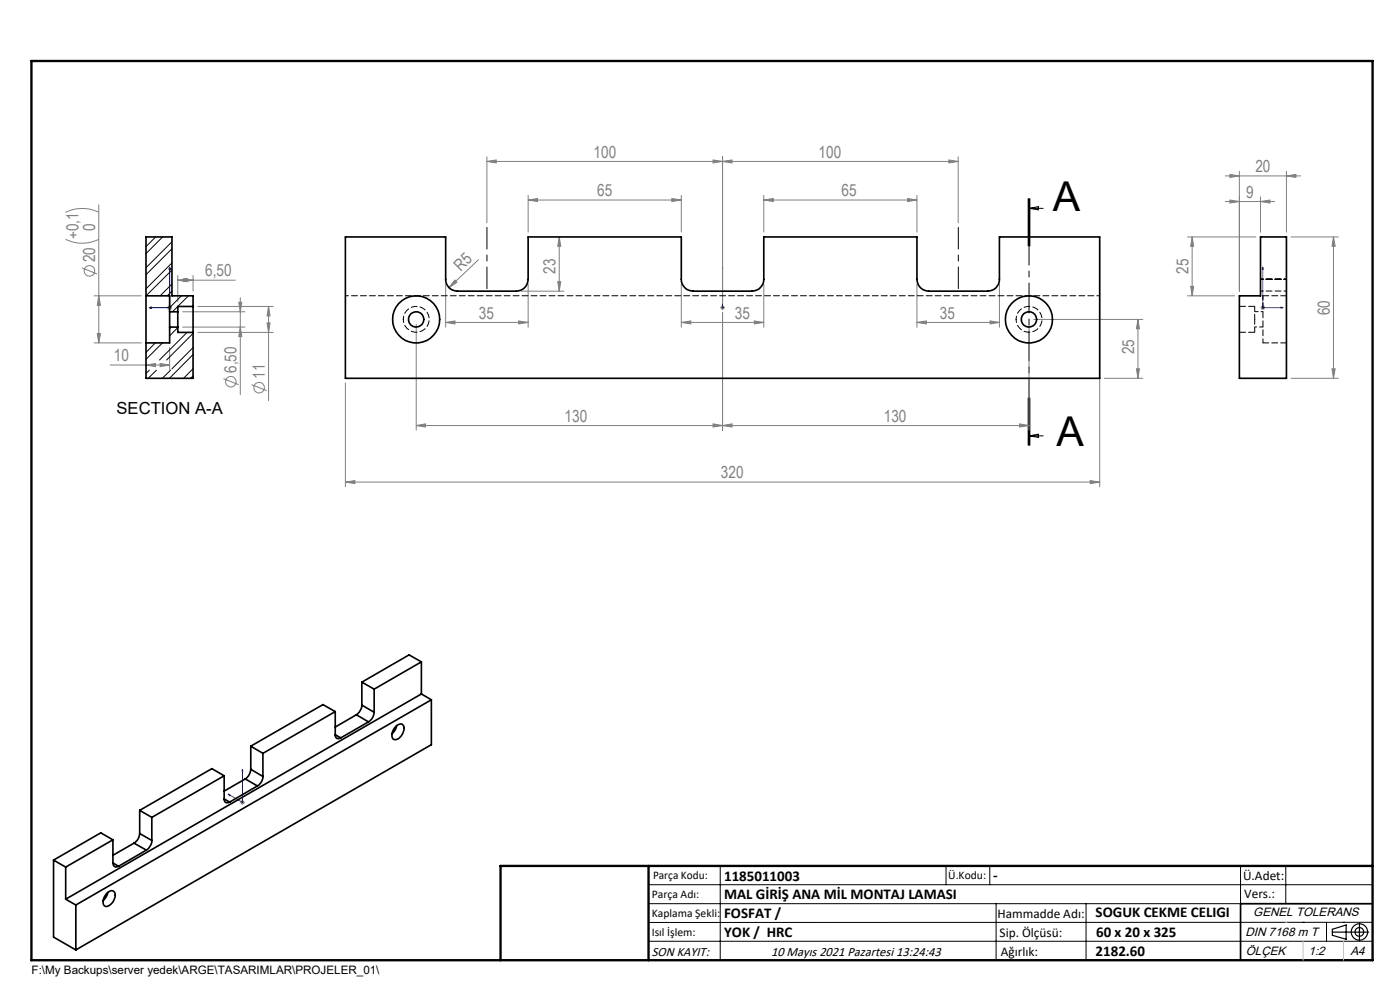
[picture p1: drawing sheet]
<svg xmlns="http://www.w3.org/2000/svg" width="297mm" height="210mm" viewBox="0 0 297 210" stroke-linecap="round" stroke-linejoin="round" font-family="sans-serif">
<g fill="none" stroke="#808080" stroke-width=".21">
<path d="M103.3 34.2l2-.3v.7zM103.3 33.3v14M103.3 34.2h100M151.3 33.9l2 .3-2 .4zM153.3 34.2l2-.3v.7zM153.3 33.3v31M201.3 33.9l2 .3-2 .4zM203.3 33.3v14M259.9 37.3h16M260.9 37l2 .3-2 .3zM262.9 36.3v25.5M272.9 37.3l2-.3v.6z"/>
<path d="M272.9 36.3v12.9M13.9 50.8a7.8 7.8 0 0 0 7.1 0M13.9 45a8.1 8.1 0 0 1 7.1 0M17.4 56.8l3.2 1.3M21 43.4v29.3M37.7 59.4l2-.3v.7zM37.7 58.4v5.6M37.7 59.4h12.2M39 59.1l2 .3-2 .4zM41 58.4v3.4M96.5 59.4l.4 .5-1.7 1.1zM101.5 55.1l-6.3 5.9"/>
<path d="M112 42.4l2-.3v.6zM112 41.4v7.8M112 42.4h32.5M118.3 59.8h.7l-.4 2zM118.6 50.3l.4 1.9h-.7zM118.6 50.3v11.5M142.5 42.1l2 .3-2 .3zM144.5 41.4v7.8M162 42.4l2-.3v.6zM162 42.4h32.5M162 41.4v7.8M192.5 42.1l2 .3-2 .3z"/>
<path d="M194.5 41.4v7.8M233.3 51.3v51.9M251.9 50.3h14.5M252.9 50.3v12.5M252.9 50.3l.3 1.9h-.6zM259.9 42.7h10.5M260.9 42.4l2 .3-2 .4zM267.4 42.7l2-.3v.7zM267.4 41.8v7.4M273.9 50.3h10M282.9 50.3v29.9M282.9 50.3l.3 1.9h-.6z"/>
<path d="M20 72.7h10M20 62.8h10M20.6 70.8h.7l-.3 1.9zM21 62.8l.3 2h-.7zM23.4 77.4h12.6M31 77.4l2-.3v.7zM34 77.1l2 .3-2 .4zM35.5 65.3h1M35.6 64.9l.7 .7M36 64.8v.9M36 73.8v4.6M36.3 64.9l-.7 .7"/>
<path d="M38.7 66.1h13.3M38.7 69.4h13.3M42 70.5h16M42 65h16M50.7 64.1h.6l-.3 2zM51 69.4l.3 2h-.6zM51 63.1v20.6M56.7 68.5h.6l-.3 2zM57 65l.3 2h-.6zM57 65v20M88.3 68.7v22.6M94.5 68.4l2-.3v.6z"/>
<path d="M94.5 60.2v9.2M94.5 68.4h17.5M110 68.1l2 .3-2 .3zM110.5 61.8h9.1M112 60.2v9.2M144.5 68.4l2-.3v.6zM144.5 60.2v9.2M144.5 68.4h17.5M152.8 65.3h1M152.9 64.9l.7 .7M153.3 64.8v.9M153.3 66.2v25.1"/>
<path d="M153.6 64.9l-.7 .7M160 68.1l2 .3-2 .3zM162 60.2v9.2M194.5 68.4l2-.3v.6zM194.5 60.2v9.2M194.5 68.4h17.5M210 68.1l2 .3-2 .3zM212 60.2v9.2M218.3 68.7v22.6M219.3 67.8h23.1M241.1 78.2h.6l-.3 2zM241.4 67.8v12.4"/>
<path d="M241.4 67.8l.3 1.9h-.6zM251.9 62.8h10M252.6 60.7h.6l-.3 2.1zM267.4 65.3h1M267.5 64.9l.8 .7M267.9 64.8v.9M268.3 64.9l-.8 .7M282.6 78.2h.6l-.3 2zM47.4 80.3l3.2 1.3M53.4 81.6l3.2 1.3M73.3 81.2v22M88.3 90.3l2-.4v.7z"/>
<path d="M88.3 90.3h130M151.3 89.9l2 .4-2 .3zM153.3 90.3l2-.4v.7zM216.3 89.9l2 .4-2 .3zM234.3 80.2h8.1M273.9 80.2h10M73.3 102.3l2-.4v.7zM73.3 102.3h160M231.3 101.9l2 .4-2 .3zM50.9 170.2h1M51.1 169.9l.7 .7M51.4 169.7v1"/>
<path d="M51.8 169.9l-.7 .7"/>
<circle cx="19" cy="57.5" r="1.12"/>
<circle cx="49" cy="81" r="1.12"/>
<circle cx="55" cy="82.2" r="1.12"/>
</g>
<g fill="none" stroke="#000" stroke-width=".25">
<path d="M282.6 197.7h7.8M282.6 197.1l3-.9v3l-3-.8zM288.4 195.8v3.8M106.2 203.7h185"/>
<circle cx="288.4" cy="197.7" r="1.74"/>
<circle cx="288.4" cy="197.7" r=".93"/>
</g>
<g fill="none" stroke="#00f" stroke-width=".21">
<path d="M36 56.7v8.6h-4.3M36 56.7l.1 .4h-.2zM153.3 56.7v.4v-.4M153.3 56.7v8.6M267.9 56.7l.1 .4h-.2zM267.9 56.7v8.6h4.3M31.7 65.3l.4-.2v.3zM153.3 65.1v.3zM153.3 65.3h.1M271.8 65.1l.4 .2-.4 .1zM48.4 168.4l.3 .1v.2zM51.4 163.2l.1 .4-.1-.1z"/>
<path d="M51.4 163.2v7l-3-1.8"/>
</g>
<path d="M103.3 48.2v13M203.3 48.2v13" fill="none" stroke="#000" stroke-width=".21" stroke-dasharray="15.2 1.3 1.3 1.3" stroke-dashoffset="10.6"/>
<path d="M218.3 42.2v52.2" fill="none" stroke="#000" stroke-width=".21" stroke-dasharray="6.3 1.3 1.3 1.3" stroke-dashoffset="2.4"/>
<g fill="none" stroke="#000" stroke-width=".21">
<path d="M218.1 42.2v10M218.3 44.2h3M218.3 44.2l2-.4v.7zM218.3 42.2v10M218.5 42.2v10M218.1 84.4v10M218.3 92.5l2-.4v.7zM218.3 92.5h3M218.3 84.4v10M218.5 84.4v10zM137.6 187.7h153.6M137.6 191.7h153.6"/>
<path d="M137.6 199.7h153.6M152.8 183.7v20M200.7 183.7v4M210 183.7v4M211.3 191.7v12M230.4 191.7v12M263.2 183.7v20M272.8 183.7v8M276.4 195.6h.1M281.4 195.6v4.1M285 195.6h.1M291.2 195.6l-153.6 .1"/>
</g>
<path d="M291.2 191.7h-28v12" fill="none" stroke="#000" stroke-width=".35"/>
<path d="M6.7 12.9h284.5v190.8h-284.5zM137.6 183.7v20M291.2 183.7h-185v20" fill="none" stroke="#000" stroke-width=".5"/>
<path d="M276.4 199.7v4M285 199.7v4" fill="none" stroke="#c0c0c0" stroke-width=".21"/>
<path d="M272.8 195.6h.1" fill="none" stroke="#c0c0c0" stroke-width=".25"/>
<g fill="#00f">
<path d="M153.3 65.1v.3zM153.3 56.7v.4z"/>
<path d="M48.4 168.4l.3 .3v-.2zM51.4 163.2v.3l.1 .1z"/>
<path d="M31.7 65.3l.4 .1v-.3zM36 56.7l-.1 .4h.2zM31.7 65.3l.4 .1v-.3zM36 56.7l-.1 .4h.2z"/>
<path d="M271.8 65.1l.4 .2-.4 .1zM267.9 56.7l.1 .4h-.2z"/>
</g>
<g fill="#808080">
<path d="M96.5 59.4l.4 .5-1.7 1.1z"/>
<path d="M142.5 42.1l2 .3-2 .3zM112 42.4l2-.3v.6zM192.5 42.1l2 .3-2 .3zM162 42.4l2-.3v.6z"/>
<path d="M151.3 89.9l2 .4-2 .3zM88.3 90.3l2-.4v.7zM216.3 89.9l2 .4-2 .3zM153.3 90.3l2-.4v.7zM34 77.1l2 .3-2 .4zM31 77.4l2-.3v.7z"/>
<path d="M103.3 34.2l2-.3v.7zM151.3 33.9l2 .3-2 .4zM153.3 34.2l2-.3v.7zM201.3 33.9l2 .3-2 .4zM260.9 42.4l2 .3-2 .4zM267.4 42.7l2-.3v.7zM260.9 37l2 .3-2 .3zM272.9 37.3l2-.3v.6z"/>
<path d="M37.7 59.4l2-.3v.7zM39 59.1l2 .3-2 .4z"/>
<path d="M20.6 70.8h.7l-.3 1.9zM21 62.8l.3 2h-.7zM56.7 68.5h.6l-.3 2zM57 65l.3 2h-.6z"/>
<path d="M252.6 60.7h.6l-.3 2.1zM252.9 50.3l.3 1.9h-.6z"/>
<path d="M50.7 64.1h.6l-.3 2zM51 69.4l.3 2h-.6z"/>
<path d="M241.4 67.8l.3 1.9h-.6zM241.1 78.2h.6l-.3 2zM118.6 50.3l.4 1.9h-.7zM118.3 59.8h.7l-.4 2zM282.9 50.3l.3 1.9h-.6zM282.6 78.2h.6l-.3 2z"/>
<path d="M73.3 102.3l2-.4v.7zM231.3 101.9l2 .4-2 .3zM94.5 68.4l2-.3v.6zM110 68.1l2 .3-2 .3zM194.5 68.4l2-.3v.6zM210 68.1l2 .3-2 .3zM144.5 68.4l2-.3v.6zM160 68.1l2 .3-2 .3z"/>
</g>
<g fill="none" stroke="#000" stroke-width=".35">
<path d="M73.3 50.3h21.2v9a2.47 2.47 0 0 0 2.5 2.5h12.5a2.53 2.53 0 0 0 2.5-2.5v-9h32.5v9a2.53 2.53 0 0 0 2.5 2.5h12.5a2.53 2.53 0 0 0 2.5-2.5v-9h32.5v9a2.53 2.53 0 0 0 2.5 2.5h12.5a2.47 2.47 0 0 0 2.5-2.5v-9h21.3v29.9h-160zM267.4 50.3h5.5v29.9h-10v-17.4h4.5zM31 62.8v9.9M31 62.8v-12.5h5.5v12.5h4.5v2.2M31 62.8h5v3.3M36 66.1v3.3M36 69.4v3.3h-5M36 69.4h1.7M36 66.1h1.7M37.7 66.1v3.3M37.7 69.4v1.1h3.3M41 65v5.5"/>
<path d="M41 70.5v9.7h-10v-7.5M41 65h-3.3v1.1M53.2 158.3l2.6 1.5M53.2 158.3v4.9M55.8 159.8v4.9M71.1 155.8a.7 .7 0 0 0 .3 .8 .7 .7 0 0 0 .9-.1M71.1 150.9l-15.3 8.9M71.1 150.9v4.9M71.1 150.9l-2.6-1.4-15.3 8.8M71.1 155.8l1.2 .7M75.6 151.6l2.6 1.5M75.6 151.6l-4.5 2.6"/>
<path d="M76.8 149.6a2.71 2.71 0 0 1-1.2 2M76.8 144.7l2.6 1.5M76.8 149.6l2.6 1.5M76.8 144.7v4.9M78.2 153.1l-5.9 3.4M79.4 151.1a2.61 2.61 0 0 1-1.2 2M79.4 146.2v4.9M83.9 154.2l.3-.3a.91 .91 0 0 1 1.2-.2 .91 .91 0 0 1 .3 1.2 2.21 2.21 0 0 1-2.1 2 1.55 1.55 0 0 1 0-2.4zM84.2 153.9l-.3 .9-.8 .9M89.4 140.4l-10 5.8M89.4 140.4v6.8M89.4 147.2l-75.5 43.5"/>
<path d="M89.4 147.2l2.1 1.2M89.4 140.4l-2.6-1.5-10 5.8M91.5 148.4v9.6l-75.4 43.5M91.5 148.4l-75.4 43.6M24 178.1l-10.1 5.8M24 178.1v4.9M24 178.1l-2.6-1.4-10 5.7M28.4 178.8l2.6 1.5M28.4 178.8l-4.4 2.6M29.6 176.8a2.61 2.61 0 0 1-1.2 2M29.6 176.8l2.6 1.5M29.6 171.9l2.6 1.5"/>
<path d="M29.6 171.9v4.9M32.2 178.3a2.71 2.71 0 0 1-1.2 2M32.2 173.4v4.9M47.6 169.5a.71 .71 0 0 0 .3 .7 .71 .71 0 0 0 .8-.1M47.6 164.6l-15.4 8.8M47.6 164.6v4.9M47.6 164.6l-2.7-1.6-15.3 8.9M47.6 169.5l1.1 .6M52 165.2l2.6 1.5M52 165.2l-4.4 2.6M53.2 163.2a2.71 2.71 0 0 1-1.2 2M53.2 163.2l2.6 1.5"/>
<path d="M54.6 166.7l-5.9 3.4M55.8 164.7a2.34 2.34 0 0 1-1.2 2M11.4 182.4v16.4l4.7 2.7M11.4 182.4l2.5 1.5M13.9 183.9v6.8M13.9 190.7l2.2 1.3M16.1 192v9.5M22.6 189.6a1.06 1.06 0 0 1 1.7-.4 2.31 2.31 0 0 1-2 3.1 1.55 1.55 0 0 1 0-2.4zM22.9 189.3l-.4 .9-.6 .9M24 183a.74 .74 0 0 0 .3 .8 .74 .74 0 0 0 .9 0M24 183l1.2 .8M31 180.3l-5.8 3.5"/>
<circle cx="88.3" cy="67.8" r="5"/>
<circle cx="88.3" cy="67.8" r="1.63"/>
<circle cx="218.3" cy="67.8" r="5"/>
<circle cx="218.3" cy="67.8" r="1.63"/>
</g>
<path d="M85.6 67.7a2.75 2.75 0 0 1 3.9-2.5 2.75 2.75 0 0 1 .6 4.7 2.75 2.75 0 0 1-4.5-1.5v-.7M215.6 67.7a2.75 2.75 0 0 1 3.9-2.5 2.75 2.75 0 0 1 .6 4.7 2.75 2.75 0 0 1-4.5-1.5v-.7M233.3 62.7h-160" fill="none" stroke="#000" stroke-width=".21" stroke-dasharray="1.3 .6" stroke-dashoffset=".6"/>
<path d="M267.9 62.7v10" fill="none" stroke="#000" stroke-width=".21" stroke-dasharray="1.3 .6" stroke-dashoffset=".4"/>
<path d="M266.2 67.7v-2.7M266.2 70.5v-2.8" fill="none" stroke="#000" stroke-width=".21" stroke-dasharray="1.3 .6" stroke-dashoffset=".2"/>
<path d="M272.9 59.2h-5.5M272.9 61.7h-5.5" fill="none" stroke="#000" stroke-width=".21" stroke-dasharray="1.3 .6" stroke-dashoffset=".7"/>
<path d="M262.9 70.5h3.3M266.2 65h-3.3M267.9 72.7h5M272.9 62.7h-5" fill="none" stroke="#000" stroke-width=".21" stroke-dasharray="1.3 .6"/>
<path d="M266.2 69.4h1.7M267.9 66.1h-1.7" fill="none" stroke="#000" stroke-width=".21" stroke-dasharray="1.3 .6" stroke-dashoffset=".9"/>
<g fill="none" stroke="#000" stroke-width=".21">
<path d="M33 50.3l-2 2M34.5 50.3l-3.5 3.5M36.5 51.3l-5.5 5.5M36.5 55.8l-5.5 5.5M36.5 52.8l-5.5 5.5M36.5 57.3l-5.5 5.5M31.7 78.5l-.7 .7M32.9 72.7l-1.9 2M33.2 78.5l-1.8 1.7M34.5 72.7l-3.5 3.5M36.2 78.5l-1.8 1.7M36.3 69.4l-.3 .3"/>
<path d="M36.5 60.2l-2.5 2.6M36.5 61.8l-1 1M37.7 69.5l-1.7 1.8M38.5 62.8l-2.5 2.5M39.7 70.5l-5.9 5.9M40 62.8l-3.4 3.3M41 64.7l-.3 .3M41 73.7l-4.5 4.5M41 78.2l-2.1 2M41 70.7l-5.7 5.7M41 75.2l-5.1 5M41 79.7l-.6 .5"/>
</g>
<g font-size="8.7">
<text x="223.4" y="44.8">A</text>
<text x="224.1" y="94.6">A</text>
</g>
<g font-size="3.5" fill="#808080">
<text x="125.9" y="33.4">100</text>
<text x="173.7" y="33.4">100</text>
<text x="126.7" y="41.6">65</text>
<text x="178.5" y="41.6">65</text>
<text x="264.4" y="41.9">9</text>
<text x="266.3" y="36.5">20</text>
<text x="16.7" y="50.7" transform="rotate(-90 16.7 50.7)">+0,1</text>
<text x="20.2" y="49.1" transform="rotate(-90 20.2 49.1)">0</text>
<text x="20.2" y="55.6" transform="rotate(-90 20.2 55.6)">20</text>
<text x="43.5" y="58.6">6,50</text>
<text x="97.8" y="57.7" transform="rotate(-45 97.8 57.7)">R5</text>
<text x="117.9" y="58.1" transform="rotate(-90 117.9 58.1)">23</text>
<text x="252.1" y="58.1" transform="rotate(-90 252.1 58.1)">25</text>
<text x="101.6" y="67.6">35</text>
<text x="155.9" y="67.6">35</text>
<text x="199.4" y="67.6">35</text>
<text x="282.1" y="66.8" transform="rotate(-90 282.1 66.8)">60</text>
<text x="24.2" y="76.6">10</text>
<text x="240.6" y="75.2" transform="rotate(-90 240.6 75.2)">25</text>
<text x="50.2" y="79.1" transform="rotate(-90 50.2 79.1)">6,50</text>
<text x="56.2" y="80.4" transform="rotate(-90 56.2 80.4)">11</text>
<text x="119.8" y="89.4">130</text>
<text x="187.5" y="89.4">130</text>
<text x="152.9" y="101.4">320</text>
</g>
<text font-size="3.5" x="24.7" y="87.7">SECTION A-A</text>
<g font-size="3.2">
<text x="153.6" y="186.8">1185011003</text>
<text x="153.6" y="190.8">MAL GİRİŞ ANA MİL MONTAJ LAMASI</text>
<text x="210.7" y="186.6">-</text>
<text x="153.6" y="194.8">FOSFAT /</text>
<text x="232.4" y="194.5">SOGUK CEKME CELIGI</text>
<text x="153.6" y="198.8">YOK / HRC</text>
<text x="232.4" y="202.8">2182.60</text>
<text x="232.5" y="198.8">60 x 20 x 325</text>
</g>
<g font-size="2.8">
<text x="263.7" y="186.7">Ü.Adet:</text>
<text x="263.9" y="190.5">Vers.:</text>
<text x="211.6" y="194.8">Hammadde Adı:</text>
<text x="138.3" y="202.8">SON KAYIT:</text>
<text x="163.6" y="202.8">10 Mayıs 2021 Pazartesi 13:24:43</text>
<text x="212.1" y="198.7">Sip. Ölçüsü:</text>
<text x="212.3" y="202.7">Ağırlık:</text>
</g>
<g font-size="2.6">
<text x="265.9" y="194.4">GENEL TOLERANS</text>
<text x="264.2" y="198.5">DIN 7168 m T</text>
<text x="264.3" y="202.6">ÖLÇEK</text>
<text x="277.6" y="202.6">1:2</text>
<text x="286.5" y="202.6">A4</text>
</g>
<g font-size="2.5">
<text x="138.3" y="190.5">Parça Adı:</text>
<text x="138.5" y="186.5">Parça Kodu:</text>
<text x="201.2" y="186.5">Ü.Kodu:</text>
<text x="138.3" y="194.5">Kaplama Şekli:</text>
<text x="138.3" y="198.6">Isıl İşlem:</text>
<text x="6.7" y="206.7">F:\My Backups\server yedek\ARGE\TASARIMLAR\PROJELER_01\</text>
</g>
</svg>
